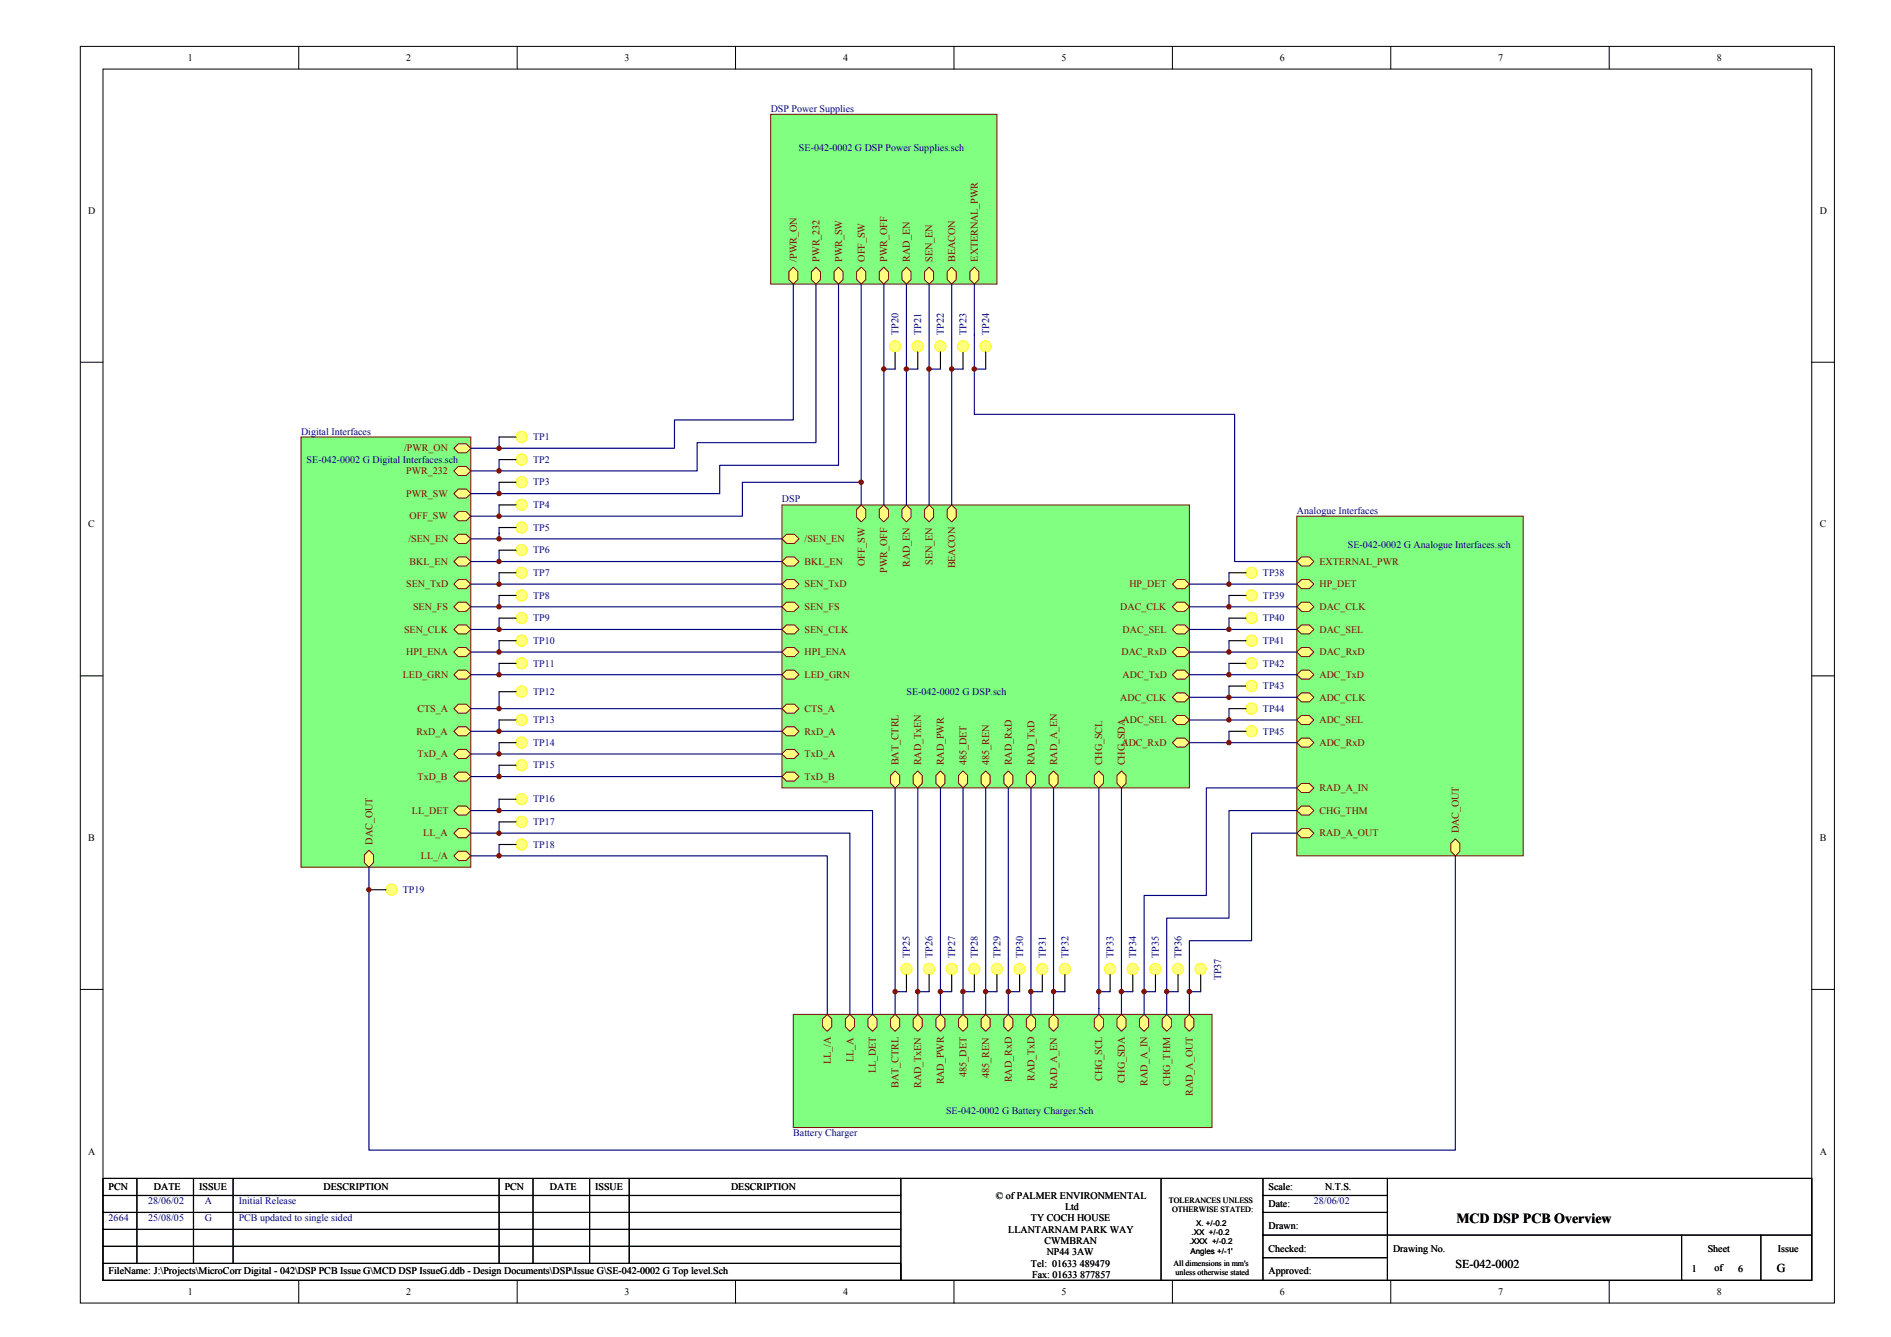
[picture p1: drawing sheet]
<svg xmlns="http://www.w3.org/2000/svg" width="420mm" height="297mm" viewBox="0 0 420 297" stroke-linecap="round" stroke-linejoin="round" font-family="sans-serif">
<g fill="none" stroke="#000" stroke-width=".22">
<path d="M17.8 10.3h389.8v279.2h-389.8zM22.9 15.3h379.6v269.2h-379.6zM66.4 10.3v5M114.9 10.3v5M163.4 10.3v5M212 10.3v5M260.5 10.3v5M309 10.3v5M357.5 10.3v5M17.8 80.5h5.1M402.5 80.5h5.1M17.8 150.2h5.1"/>
<path d="M402.5 150.2h5.1M17.8 219.8h5.1M402.5 219.8h5.1M66.4 284.5v5M114.9 284.5v5M163.4 284.5v5M212 284.5v5M260.5 284.5v5M309 284.5v5M357.5 284.5v5"/>
</g>
<g fill="none" stroke="#000" stroke-width=".25">
<path d="M22.9 265.6h177.3M22.9 269.4h177.3M22.9 276.9h177.3M22.9 273.1h177.3M30.4 261.8v18.9M43 261.8v18.9M51.8 261.8v18.9M110.9 261.8v18.9M118.4 261.8v18.9M131 261.8v18.9M139.8 261.8v18.9M200.2 261.8h202.3v22.7h-202.3z"/>
<path d="M200.2 261.8h-177.3v18.9M258 261.8v22.7M280.6 274.4h121.9M280.6 265.6h27.7M280.6 269.4h27.7M280.6 279.4h27.7M280.6 261.8v22.7M308.3 261.8v22.7M373.6 274.4v10.1M391.2 274.4v10.1M22.9 280.7h177.3v3.8h-177.3z"/>
</g>
<path d="M173.7 112.2h90.6v62.8h-90.6z" fill="#80ff80" stroke="#800000" stroke-width=".22"/>
<g fill="#ffff80" stroke="#800000" stroke-width=".22">
<path d="M261.5 133.8h1.7l1.1 1-1.1 1h-1.7l-1-1z" fill-rule="evenodd"/>
<path d="M261.5 138.8h1.7l1.1 1-1.1 1h-1.7l-1-1z" fill-rule="evenodd"/>
<path d="M260.5 144.9l1-1h1.7l1.1 1-1.1 1h-1.7z" fill-rule="evenodd"/>
<path d="M261.5 148.9h1.7l1.1 1-1.1 1h-1.7l-1-1z" fill-rule="evenodd"/>
<path d="M261.5 153.9h1.7l1.1 1-1.1 1h-1.7l-1-1z" fill-rule="evenodd"/>
<path d="M260.5 160l1-1h1.7l1.1 1-1.1 1h-1.7z" fill-rule="evenodd"/>
<path d="M261.5 164h1.7l1.1 1-1.1 1h-1.7l-1-1z" fill-rule="evenodd"/>
<path d="M228 172.3l1.1-1 1 1v1.8l-1 .9-1.1-.9z" fill-rule="evenodd"/>
<path d="M207.9 172.3l1.1-1 1 1v1.8l-1 .9-1.1-.9z" fill-rule="evenodd"/>
<path d="M202.9 172.3l1-1 1 1v1.8l-1 .9-1-.9z" fill-rule="evenodd"/>
<path d="M197.9 172.3l1-1 1 1v1.8l-1 .9-1-.9z" fill-rule="evenodd"/>
<path d="M218 172.3l1-1 1 1v1.8l-1 .9-1-.9z" fill-rule="evenodd"/>
<path d="M223 172.3l1-1 1 1v1.8l-1 .9-1-.9z" fill-rule="evenodd"/>
<path d="M213 172.3l1-1 1 1v1.8l-1 .9-1-.9z" fill-rule="evenodd"/>
<path d="M173.7 172.5l1.1-1h1.7l1 1-1 1h-1.7z" fill-rule="evenodd"/>
<path d="M174.8 166.5h1.7l1 1-1 1h-1.7l-1.1-1z" fill-rule="evenodd"/>
<path d="M174.8 161.5h1.7l1 1-1 1h-1.7l-1.1-1z" fill-rule="evenodd"/>
<path d="M173.7 157.4l1.1-1h1.7l1 1-1 1.1h-1.7z" fill-rule="evenodd"/>
<path d="M173.7 144.9l1.1-1h1.7l1 1-1 1h-1.7z" fill-rule="evenodd"/>
<path d="M174.8 138.8h1.7l1 1-1 1h-1.7l-1.1-1z" fill-rule="evenodd"/>
<path d="M174.8 133.8h1.7l1 1-1 1h-1.7l-1.1-1z" fill-rule="evenodd"/>
<path d="M173.7 129.8l1.1-1h1.7l1 1-1 1h-1.7z" fill-rule="evenodd"/>
<path d="M260.5 129.8l1-1h1.7l1.1 1-1.1 1h-1.7z" fill-rule="evenodd"/>
<path d="M190.3 113.2l1-1 1.1 1v1.7l-1.1 1.1-1-1.1z" fill-rule="evenodd"/>
<path d="M195.4 113.2l1-1 1 1v1.7l-1 1.1-1-1.1z" fill-rule="evenodd"/>
<path d="M200.4 113.2l1-1 1 1v1.7l-1 1.1-1-1.1z" fill-rule="evenodd"/>
<path d="M205.4 113.2l1-1 1 1v1.7l-1 1.1-1-1.1z" fill-rule="evenodd"/>
<path d="M210.5 113.2l1-1 1 1v1.7l-1 1.1-1-1.1z" fill-rule="evenodd"/>
<path d="M233.1 172.3l1-1 1 1v1.8l-1 .9-1-.9z" fill-rule="evenodd"/>
<path d="M243.1 172.3l1.1-1 1 1v1.8l-1 .9-1.1-.9z" fill-rule="evenodd"/>
<path d="M248.2 172.3l1-1 1 1v1.8l-1 .9-1-.9z" fill-rule="evenodd"/>
<path d="M174.8 148.9h1.7l1 1-1 1h-1.7l-1.1-1z" fill-rule="evenodd"/>
<path d="M174.8 123.7h1.7l1 1.1-1 1h-1.7l-1.1-1z" fill-rule="evenodd"/>
<path d="M173.7 119.7l1.1-1h1.7l1 1-1 1h-1.7z" fill-rule="evenodd"/>
</g>
<path d="M66.9 97.1h37.7v95.6h-37.7z" fill="#80ff80" stroke="#800000" stroke-width=".22"/>
<g fill="#ffff80" stroke="#800000" stroke-width=".22">
<path d="M100.8 144.9l1-1h1.8l1 1-1 1h-1.8z" fill-rule="evenodd"/>
<path d="M101.8 138.8h1.8l1 1-1 1h-1.8l-1-1z" fill-rule="evenodd"/>
<path d="M100.8 129.8l1-1h1.8l1 1-1 1h-1.8z" fill-rule="evenodd"/>
<path d="M101.8 118.7h1.8l1 1-1 1h-1.8l-1-1z" fill-rule="evenodd"/>
<path d="M101.8 133.8h1.8l1 1-1 1h-1.8l-1-1z" fill-rule="evenodd"/>
<path d="M101.8 108.6h1.8l1 1.1-1 1h-1.8l-1-1z" fill-rule="evenodd"/>
<path d="M81 189.9l1-1 1 1v1.7l-1 1.1-1-1.1z" fill-rule="evenodd"/>
<path d="M101.8 123.7h1.8l1 1.1-1 1h-1.8l-1-1z" fill-rule="evenodd"/>
<path d="M101.8 148.9h1.8l1 1-1 1h-1.8l-1-1z" fill-rule="evenodd"/>
<path d="M100.8 114.7l1-1h1.8l1 1-1 1h-1.8z" fill-rule="evenodd"/>
<path d="M100.8 99.6l1-1h1.8l1 1-1 1h-1.8z" fill-rule="evenodd"/>
<path d="M101.8 161.5h1.8l1 1-1 1h-1.8l-1-1z" fill-rule="evenodd"/>
<path d="M100.8 157.4l1-1h1.8l1 1-1 1.1h-1.8z" fill-rule="evenodd"/>
<path d="M100.8 104.6l1-1h1.8l1 1-1 1h-1.8z" fill-rule="evenodd"/>
<path d="M101.8 166.5h1.8l1 1-1 1h-1.8l-1-1z" fill-rule="evenodd"/>
<path d="M100.8 172.5l1-1h1.8l1 1-1 1h-1.8z" fill-rule="evenodd"/>
<path d="M101.8 179.1h1.8l1 1-1 1h-1.8l-1-1z" fill-rule="evenodd"/>
<path d="M101.8 184.1h1.8l1 1-1 1h-1.8l-1-1z" fill-rule="evenodd"/>
<path d="M101.8 189.1h1.8l1 1-1 1.1h-1.8l-1-1.1z" fill-rule="evenodd"/>
</g>
<path d="M288.1 114.7h50.3v75.4h-50.3z" fill="#80ff80" stroke="#800000" stroke-width=".22"/>
<g fill="#ffff80" stroke="#800000" stroke-width=".22">
<path d="M288.1 144.9l1.1-1h1.7l1 1-1 1h-1.7z" fill-rule="evenodd"/>
<path d="M289.2 133.8h1.7l1 1-1 1h-1.7l-1.1-1z" fill-rule="evenodd"/>
<path d="M289.2 138.8h1.7l1 1-1 1h-1.7l-1.1-1z" fill-rule="evenodd"/>
<path d="M322.3 187.4l1.1-1 1 1v1.7l-1 1-1.1-1z" fill-rule="evenodd"/>
<path d="M289.2 179.1h1.7l1 1-1 1h-1.7l-1.1-1z" fill-rule="evenodd"/>
<path d="M288.1 175l1.1-.9h1.7l1 .9-1 1.1h-1.7z" fill-rule="evenodd"/>
<path d="M288.1 185.1l1.1-1h1.7l1 1-1 1h-1.7z" fill-rule="evenodd"/>
<path d="M288.1 129.8l1.1-1h1.7l1 1-1 1h-1.7z" fill-rule="evenodd"/>
<path d="M289.2 148.9h1.7l1 1-1 1h-1.7l-1.1-1z" fill-rule="evenodd"/>
<path d="M289.2 164h1.7l1 1-1 1h-1.7l-1.1-1z" fill-rule="evenodd"/>
<path d="M288.1 154.9l1.1-1h1.7l1 1-1 1h-1.7z" fill-rule="evenodd"/>
<path d="M288.1 160l1.1-1h1.7l1 1-1 1h-1.7z" fill-rule="evenodd"/>
<path d="M289.2 123.7h1.7l1 1.1-1 1h-1.7l-1.1-1z" fill-rule="evenodd"/>
</g>
<path d="M171.2 25.4h50.3v37.7h-50.3z" fill="#80ff80" stroke="#800000" stroke-width=".22"/>
<g fill="#ffff80" stroke="#800000" stroke-width=".22">
<path d="M190.3 60.4l1-1 1.1 1v1.7l-1.1 1-1-1z" fill-rule="evenodd"/>
<path d="M195.4 60.4l1-1 1 1v1.7l-1 1-1-1z" fill-rule="evenodd"/>
<path d="M180.3 60.4l1-1 1 1v1.7l-1 1-1-1z" fill-rule="evenodd"/>
<path d="M186.3 59.4l1 1v1.7l-1 1-1-1v-1.7z" fill-rule="evenodd"/>
<path d="M176.3 59.4l1 1v1.7l-1 1-1-1v-1.7z" fill-rule="evenodd"/>
<path d="M215.5 60.4l1-1 1 1v1.7l-1 1-1-1z" fill-rule="evenodd"/>
<path d="M201.4 59.4l1 1v1.7l-1 1-1-1v-1.7z" fill-rule="evenodd"/>
<path d="M205.4 60.4l1-1 1 1v1.7l-1 1-1-1z" fill-rule="evenodd"/>
<path d="M211.5 59.4l1 1v1.7l-1 1-1-1v-1.7z" fill-rule="evenodd"/>
</g>
<path d="M176.3 225.4h93v25.1h-93z" fill="#80ff80" stroke="#800000" stroke-width=".22"/>
<g fill="#ffff80" stroke="#800000" stroke-width=".22">
<path d="M243.1 226.4l1.1-1 1 1v1.7l-1 1-1.1-1z" fill-rule="evenodd"/>
<path d="M248.2 226.4l1-1 1 1v1.7l-1 1-1-1z" fill-rule="evenodd"/>
<path d="M197.9 226.4l1-1 1 1v1.7l-1 1-1-1z" fill-rule="evenodd"/>
<path d="M202.9 226.4l1-1 1 1v1.7l-1 1-1-1z" fill-rule="evenodd"/>
<path d="M218 226.4l1-1 1 1v1.7l-1 1-1-1z" fill-rule="evenodd"/>
<path d="M213 226.4l1-1 1 1v1.7l-1 1-1-1z" fill-rule="evenodd"/>
<path d="M192.8 226.4l1.1-1 1 1v1.7l-1 1-1.1-1z" fill-rule="evenodd"/>
<path d="M187.8 226.4l1-1 1 1v1.7l-1 1-1-1z" fill-rule="evenodd"/>
<path d="M182.8 226.4l1-1 1 1v1.7l-1 1-1-1z" fill-rule="evenodd"/>
<path d="M223 226.4l1-1 1 1v1.7l-1 1-1-1z" fill-rule="evenodd"/>
<path d="M228 226.4l1.1-1 1 1v1.7l-1 1-1.1-1z" fill-rule="evenodd"/>
<path d="M233.1 226.4l1-1 1 1v1.7l-1 1-1-1z" fill-rule="evenodd"/>
<path d="M263.2 226.4l1.1-1 1 1v1.7l-1 1-1.1-1z" fill-rule="evenodd"/>
<path d="M207.9 226.4l1.1-1 1 1v1.7l-1 1-1.1-1z" fill-rule="evenodd"/>
<path d="M258.2 226.4l1-1 1 1v1.7l-1 1-1-1z" fill-rule="evenodd"/>
<path d="M253.2 226.4l1-1 1 1v1.7l-1 1-1-1z" fill-rule="evenodd"/>
</g>
<g fill="none" stroke="#000080" stroke-width=".25">
<path d="M176.3 63.1v30.2h-26.4v6.3h-45.3M181.3 63.1v35.2h-26.4v6.3h-50.3M186.3 63.1v40.3h-26.4v6.3h-55.3M191.3 63.1v49.1M196.4 63.1v49.1M201.4 63.1v49.1M206.4 63.1v49.1M211.5 63.1v49.1M216.5 63.1v29h57.8v32.7h13.8M104.6 119.7h69.1M191.3 107.1h-26.3v7.6h-60.4M104.6 129.8h69.1"/>
<path d="M104.6 134.8h69.1M104.6 139.8h69.1M104.6 124.8h69.1M264.3 129.8h23.8M264.3 134.8h23.8M264.3 139.8h23.8M104.6 149.9h69.1M104.6 144.9h69.1M104.6 157.4h69.1M264.3 160h23.8M264.3 154.9h23.8M264.3 149.9h23.8"/>
<path d="M264.3 144.9h23.8M104.6 172.5h69.1M104.6 167.5h69.1M104.6 162.5h69.1M198.9 175v50.4M203.9 175v50.4M209 175v50.4M214 175v50.4M219 175v50.4M224 175v50.4M229.1 175v50.4M234.1 175v50.4"/>
<path d="M244.2 175v50.4M249.2 175v50.4M264.3 165h23.8M288.1 175h-20.1v23.9h-13.8v26.5M104.6 190.1h79.2v35.3M104.6 185.1h84.2v40.3M104.6 180.1h89.3v45.3M288.1 180.1h-15v23.9h-13.9v21.4M288.1 185.1h-10v23.9h-13.8v16.4M323.4 190.1v65.4h-241.4v-62.8"/>
</g>
<circle cx="191.3" cy="107.1" r=".5" fill="#800000" stroke="#800000" stroke-width=".22"/>
<circle cx="115.9" cy="97.1" r="1.25" fill="#ffff80" stroke="#ff0" stroke-width=".22"/>
<path d="M110.9 97.1h3.8" fill="none" stroke="#000" stroke-width=".25"/>
<circle cx="198.9" cy="76.9" r="1.24" fill="#ffff80" stroke="#ff0" stroke-width=".22"/>
<path d="M198.9 78.2v3.8" fill="none" stroke="#000" stroke-width=".25"/>
<circle cx="115.9" cy="102.1" r="1.25" fill="#ffff80" stroke="#ff0" stroke-width=".22"/>
<path d="M110.9 102.1h3.8" fill="none" stroke="#000" stroke-width=".25"/>
<circle cx="87" cy="197.7" r="1.25" fill="#ffff80" stroke="#ff0" stroke-width=".22"/>
<path d="M82 197.7h3.7" fill="none" stroke="#000" stroke-width=".25"/>
<circle cx="115.9" cy="107.1" r="1.25" fill="#ffff80" stroke="#ff0" stroke-width=".22"/>
<path d="M110.9 107.1h3.8" fill="none" stroke="#000" stroke-width=".25"/>
<circle cx="115.9" cy="112.2" r="1.25" fill="#ffff80" stroke="#ff0" stroke-width=".22"/>
<path d="M110.9 112.2h3.8" fill="none" stroke="#000" stroke-width=".25"/>
<circle cx="115.9" cy="117.2" r="1.25" fill="#ffff80" stroke="#ff0" stroke-width=".22"/>
<path d="M110.9 117.2h3.8" fill="none" stroke="#000" stroke-width=".25"/>
<circle cx="115.9" cy="122.2" r="1.25" fill="#ffff80" stroke="#ff0" stroke-width=".22"/>
<path d="M110.9 122.2h3.8" fill="none" stroke="#000" stroke-width=".25"/>
<circle cx="115.9" cy="127.3" r="1.25" fill="#ffff80" stroke="#ff0" stroke-width=".22"/>
<path d="M110.9 127.3h3.8" fill="none" stroke="#000" stroke-width=".25"/>
<circle cx="115.9" cy="132.3" r="1.25" fill="#ffff80" stroke="#ff0" stroke-width=".22"/>
<path d="M110.9 132.3h3.8" fill="none" stroke="#000" stroke-width=".25"/>
<circle cx="115.9" cy="137.3" r="1.25" fill="#ffff80" stroke="#ff0" stroke-width=".22"/>
<path d="M110.9 137.3h3.8" fill="none" stroke="#000" stroke-width=".25"/>
<circle cx="115.9" cy="142.3" r="1.25" fill="#ffff80" stroke="#ff0" stroke-width=".22"/>
<path d="M110.9 142.3h3.8" fill="none" stroke="#000" stroke-width=".25"/>
<circle cx="115.9" cy="147.4" r="1.24" fill="#ffff80" stroke="#ff0" stroke-width=".22"/>
<path d="M110.9 147.4h3.8" fill="none" stroke="#000" stroke-width=".25"/>
<circle cx="115.9" cy="153.7" r="1.24" fill="#ffff80" stroke="#ff0" stroke-width=".22"/>
<path d="M110.9 153.7h3.8" fill="none" stroke="#000" stroke-width=".25"/>
<circle cx="115.9" cy="160" r="1.25" fill="#ffff80" stroke="#ff0" stroke-width=".22"/>
<path d="M110.9 160h3.8" fill="none" stroke="#000" stroke-width=".25"/>
<g fill="none" stroke="#000080" stroke-width=".25">
<path d="M110.9 97.1v2.5M110.9 102.1v2.5M110.9 107.1v2.6M110.9 112.2v2.5M110.9 117.2v2.5M110.9 122.2v2.6M110.9 127.3v2.5M110.9 132.3v2.5M110.9 137.3v2.5M110.9 142.3v2.6M110.9 147.4v2.5M110.9 153.7v3.7"/>
<path d="M110.9 160v2.5"/>
</g>
<g fill="#800000" stroke="#800000" stroke-width=".22">
<circle cx="110.9" cy="99.6" r=".49"/>
<circle cx="110.9" cy="104.6" r=".49"/>
<circle cx="110.9" cy="109.6" r=".49"/>
<circle cx="110.9" cy="114.7" r=".49"/>
<circle cx="110.9" cy="119.7" r=".49"/>
<circle cx="110.9" cy="124.7" r=".49"/>
<circle cx="110.9" cy="129.8" r=".49"/>
<circle cx="110.9" cy="134.8" r=".49"/>
<circle cx="110.9" cy="139.8" r=".49"/>
<circle cx="110.9" cy="144.8" r=".49"/>
<circle cx="110.9" cy="149.9" r=".49"/>
<circle cx="110.9" cy="157.4" r=".49"/>
<circle cx="110.9" cy="162.5" r=".49"/>
</g>
<circle cx="115.9" cy="165" r="1.25" fill="#ffff80" stroke="#ff0" stroke-width=".22"/>
<path d="M110.9 165h3.8" fill="none" stroke="#000" stroke-width=".25"/>
<path d="M110.9 165v2.5" fill="none" stroke="#000080" stroke-width=".25"/>
<circle cx="110.9" cy="167.5" r=".49" fill="#800000" stroke="#800000" stroke-width=".22"/>
<circle cx="115.9" cy="170" r="1.25" fill="#ffff80" stroke="#ff0" stroke-width=".22"/>
<path d="M110.9 170h3.8" fill="none" stroke="#000" stroke-width=".25"/>
<path d="M110.9 170v2.5" fill="none" stroke="#000080" stroke-width=".25"/>
<circle cx="110.9" cy="172.5" r=".49" fill="#800000" stroke="#800000" stroke-width=".22"/>
<circle cx="115.9" cy="177.5" r="1.25" fill="#ffff80" stroke="#ff0" stroke-width=".22"/>
<path d="M110.9 177.6h3.8" fill="none" stroke="#000" stroke-width=".25"/>
<path d="M110.9 177.6v2.5" fill="none" stroke="#000080" stroke-width=".25"/>
<circle cx="110.9" cy="180.1" r=".49" fill="#800000" stroke="#800000" stroke-width=".22"/>
<circle cx="115.9" cy="182.6" r="1.25" fill="#ffff80" stroke="#ff0" stroke-width=".22"/>
<path d="M110.9 182.6h3.8" fill="none" stroke="#000" stroke-width=".25"/>
<path d="M110.9 182.6v2.5" fill="none" stroke="#000080" stroke-width=".25"/>
<circle cx="110.9" cy="185.1" r=".49" fill="#800000" stroke="#800000" stroke-width=".22"/>
<circle cx="115.9" cy="187.6" r="1.25" fill="#ffff80" stroke="#ff0" stroke-width=".22"/>
<path d="M110.9 187.6h3.8" fill="none" stroke="#000" stroke-width=".25"/>
<path d="M196.4 82h2.5M110.9 187.6v2.5" fill="none" stroke="#000080" stroke-width=".25"/>
<g fill="#800000" stroke="#800000" stroke-width=".22">
<circle cx="110.9" cy="190.1" r=".49"/>
<circle cx="196.4" cy="82" r=".49"/>
</g>
<circle cx="203.9" cy="76.9" r="1.24" fill="#ffff80" stroke="#ff0" stroke-width=".22"/>
<path d="M203.9 78.2v3.8" fill="none" stroke="#000" stroke-width=".25"/>
<path d="M201.4 82h2.5" fill="none" stroke="#000080" stroke-width=".25"/>
<circle cx="201.4" cy="82" r=".49" fill="#800000" stroke="#800000" stroke-width=".22"/>
<circle cx="208.9" cy="76.9" r="1.24" fill="#ffff80" stroke="#ff0" stroke-width=".22"/>
<path d="M209 78.2v3.8" fill="none" stroke="#000" stroke-width=".25"/>
<path d="M206.4 82h2.6" fill="none" stroke="#000080" stroke-width=".25"/>
<circle cx="206.4" cy="82" r=".49" fill="#800000" stroke="#800000" stroke-width=".22"/>
<circle cx="214" cy="76.9" r="1.24" fill="#ffff80" stroke="#ff0" stroke-width=".22"/>
<path d="M214 78.2v3.8" fill="none" stroke="#000" stroke-width=".25"/>
<path d="M211.5 82h2.5" fill="none" stroke="#000080" stroke-width=".25"/>
<circle cx="211.5" cy="82" r=".49" fill="#800000" stroke="#800000" stroke-width=".22"/>
<circle cx="219" cy="76.9" r="1.24" fill="#ffff80" stroke="#ff0" stroke-width=".22"/>
<path d="M219 78.2v3.8" fill="none" stroke="#000" stroke-width=".25"/>
<path d="M216.5 82h2.5" fill="none" stroke="#000080" stroke-width=".25"/>
<circle cx="216.5" cy="82" r=".49" fill="#800000" stroke="#800000" stroke-width=".22"/>
<circle cx="201.4" cy="215.3" r="1.25" fill="#ffff80" stroke="#ff0" stroke-width=".22"/>
<path d="M201.4 216.6v3.7" fill="none" stroke="#000" stroke-width=".25"/>
<path d="M198.9 220.3h2.5" fill="none" stroke="#000080" stroke-width=".25"/>
<circle cx="198.9" cy="220.3" r=".49" fill="#800000" stroke="#800000" stroke-width=".22"/>
<circle cx="206.4" cy="215.3" r="1.25" fill="#ffff80" stroke="#ff0" stroke-width=".22"/>
<path d="M206.4 216.6v3.7" fill="none" stroke="#000" stroke-width=".25"/>
<path d="M203.9 220.3h2.5" fill="none" stroke="#000080" stroke-width=".25"/>
<circle cx="203.9" cy="220.3" r=".5" fill="#800000" stroke="#800000" stroke-width=".22"/>
<circle cx="211.5" cy="215.3" r="1.25" fill="#ffff80" stroke="#ff0" stroke-width=".22"/>
<path d="M211.5 216.6v3.7" fill="none" stroke="#000" stroke-width=".25"/>
<path d="M209 220.3h2.5" fill="none" stroke="#000080" stroke-width=".25"/>
<circle cx="208.9" cy="220.3" r=".49" fill="#800000" stroke="#800000" stroke-width=".22"/>
<circle cx="216.5" cy="215.3" r="1.24" fill="#ffff80" stroke="#ff0" stroke-width=".22"/>
<path d="M216.5 216.6v3.7" fill="none" stroke="#000" stroke-width=".25"/>
<path d="M214 220.3h2.5" fill="none" stroke="#000080" stroke-width=".25"/>
<circle cx="214" cy="220.3" r=".5" fill="#800000" stroke="#800000" stroke-width=".22"/>
<circle cx="221.5" cy="215.3" r="1.25" fill="#ffff80" stroke="#ff0" stroke-width=".22"/>
<path d="M221.5 216.6v3.7" fill="none" stroke="#000" stroke-width=".25"/>
<path d="M219 220.3h2.5" fill="none" stroke="#000080" stroke-width=".25"/>
<circle cx="219" cy="220.3" r=".49" fill="#800000" stroke="#800000" stroke-width=".22"/>
<circle cx="226.5" cy="215.3" r="1.24" fill="#ffff80" stroke="#ff0" stroke-width=".22"/>
<path d="M226.5 216.6v3.7" fill="none" stroke="#000" stroke-width=".25"/>
<path d="M224 220.3h2.5" fill="none" stroke="#000080" stroke-width=".25"/>
<circle cx="231.6" cy="215.3" r="1.25" fill="#ffff80" stroke="#ff0" stroke-width=".22"/>
<path d="M231.6 216.6v3.7" fill="none" stroke="#000" stroke-width=".25"/>
<path d="M229.1 220.3h2.5" fill="none" stroke="#000080" stroke-width=".25"/>
<circle cx="229" cy="220.3" r=".5" fill="#800000" stroke="#800000" stroke-width=".22"/>
<circle cx="236.6" cy="215.3" r="1.25" fill="#ffff80" stroke="#ff0" stroke-width=".22"/>
<path d="M236.6 216.6v3.7" fill="none" stroke="#000" stroke-width=".25"/>
<path d="M234.1 220.3h2.5" fill="none" stroke="#000080" stroke-width=".25"/>
<circle cx="234.1" cy="220.3" r=".49" fill="#800000" stroke="#800000" stroke-width=".22"/>
<circle cx="246.7" cy="215.3" r="1.25" fill="#ffff80" stroke="#ff0" stroke-width=".22"/>
<path d="M246.7 216.6v3.7" fill="none" stroke="#000" stroke-width=".25"/>
<path d="M244.2 220.3h2.5" fill="none" stroke="#000080" stroke-width=".25"/>
<circle cx="244.1" cy="220.3" r=".49" fill="#800000" stroke="#800000" stroke-width=".22"/>
<circle cx="251.7" cy="215.3" r="1.24" fill="#ffff80" stroke="#ff0" stroke-width=".22"/>
<path d="M251.7 216.6v3.7" fill="none" stroke="#000" stroke-width=".25"/>
<path d="M249.2 220.3h2.5" fill="none" stroke="#000080" stroke-width=".25"/>
<circle cx="249.2" cy="220.3" r=".5" fill="#800000" stroke="#800000" stroke-width=".22"/>
<circle cx="256.7" cy="215.3" r="1.25" fill="#ffff80" stroke="#ff0" stroke-width=".22"/>
<path d="M256.7 216.6v3.7" fill="none" stroke="#000" stroke-width=".25"/>
<path d="M254.2 220.3h2.5" fill="none" stroke="#000080" stroke-width=".25"/>
<circle cx="254.2" cy="220.3" r=".5" fill="#800000" stroke="#800000" stroke-width=".22"/>
<circle cx="261.7" cy="215.3" r="1.25" fill="#ffff80" stroke="#ff0" stroke-width=".22"/>
<path d="M261.7 216.6v3.7" fill="none" stroke="#000" stroke-width=".25"/>
<path d="M259.2 220.3h2.5" fill="none" stroke="#000080" stroke-width=".25"/>
<circle cx="259.2" cy="220.3" r=".49" fill="#800000" stroke="#800000" stroke-width=".22"/>
<circle cx="266.8" cy="215.3" r="1.25" fill="#ffff80" stroke="#ff0" stroke-width=".22"/>
<path d="M266.8 216.6v3.7" fill="none" stroke="#000" stroke-width=".25"/>
<path d="M264.3 220.3h2.5" fill="none" stroke="#000080" stroke-width=".25"/>
<g fill="#800000" stroke="#800000" stroke-width=".22">
<circle cx="264.2" cy="220.3" r=".5"/>
<circle cx="224" cy="220.3" r=".49"/>
</g>
<circle cx="278.1" cy="127.3" r="1.25" fill="#ffff80" stroke="#ff0" stroke-width=".22"/>
<path d="M273.1 127.3h3.7" fill="none" stroke="#000" stroke-width=".25"/>
<path d="M273.1 127.3v2.5" fill="none" stroke="#000080" stroke-width=".25"/>
<circle cx="273" cy="129.8" r=".49" fill="#800000" stroke="#800000" stroke-width=".22"/>
<circle cx="278.1" cy="132.3" r="1.25" fill="#ffff80" stroke="#ff0" stroke-width=".22"/>
<path d="M273.1 132.3h3.7" fill="none" stroke="#000" stroke-width=".25"/>
<path d="M273.1 132.3v2.5" fill="none" stroke="#000080" stroke-width=".25"/>
<circle cx="278.1" cy="137.3" r="1.25" fill="#ffff80" stroke="#ff0" stroke-width=".22"/>
<path d="M273.1 137.3h3.7" fill="none" stroke="#000" stroke-width=".25"/>
<path d="M273.1 137.3v2.5" fill="none" stroke="#000080" stroke-width=".25"/>
<circle cx="278.1" cy="142.3" r="1.25" fill="#ffff80" stroke="#ff0" stroke-width=".22"/>
<path d="M273.1 142.3h3.7" fill="none" stroke="#000" stroke-width=".25"/>
<path d="M273.1 142.3v2.6" fill="none" stroke="#000080" stroke-width=".25"/>
<circle cx="278.1" cy="147.4" r="1.24" fill="#ffff80" stroke="#ff0" stroke-width=".22"/>
<path d="M273.1 147.4h3.7" fill="none" stroke="#000" stroke-width=".25"/>
<path d="M273.1 147.4v2.5" fill="none" stroke="#000080" stroke-width=".25"/>
<circle cx="278.1" cy="152.4" r="1.25" fill="#ffff80" stroke="#ff0" stroke-width=".22"/>
<path d="M273.1 152.4h3.7" fill="none" stroke="#000" stroke-width=".25"/>
<path d="M273.1 152.4v2.5" fill="none" stroke="#000080" stroke-width=".25"/>
<circle cx="278.1" cy="157.4" r="1.25" fill="#ffff80" stroke="#ff0" stroke-width=".22"/>
<path d="M273.1 157.4h3.7" fill="none" stroke="#000" stroke-width=".25"/>
<path d="M273.1 157.4v2.6" fill="none" stroke="#000080" stroke-width=".25"/>
<circle cx="278.1" cy="162.5" r="1.24" fill="#ffff80" stroke="#ff0" stroke-width=".22"/>
<path d="M273.1 162.5h3.7" fill="none" stroke="#000" stroke-width=".25"/>
<path d="M273.1 162.5v2.5" fill="none" stroke="#000080" stroke-width=".25"/>
<g fill="#800000" stroke="#800000" stroke-width=".22">
<circle cx="273" cy="134.8" r=".49"/>
<circle cx="273" cy="139.8" r=".49"/>
<circle cx="273" cy="144.8" r=".49"/>
<circle cx="273" cy="149.9" r=".49"/>
<circle cx="273" cy="154.9" r=".49"/>
<circle cx="273" cy="159.9" r=".49"/>
<circle cx="273" cy="165" r=".49"/>
<circle cx="82" cy="197.7" r=".49"/>
</g>
<text font-size="3.1" x="323.6" y="271.7">MCD DSP PCB Overview</text>
<g font-size="2.7">
<text x="323.4" y="281.8">SE-042-0002</text>
<text x="394.8" y="282.6">G</text>
</g>
<g font-size="2.3" fill="#800000">
<text x="177" y="58.1" transform="rotate(-90 177 58.1)">/PWR_ON</text>
<text x="182.1" y="58.1" transform="rotate(-90 182.1 58.1)">PWR_232</text>
<text x="187.1" y="58.1" transform="rotate(-90 187.1 58.1)">PWR_SW</text>
<text x="192.1" y="58.1" transform="rotate(-90 192.1 58.1)">OFF_SW</text>
<text x="197.1" y="58.1" transform="rotate(-90 197.1 58.1)">PWR_OFF</text>
<text x="202.2" y="58.1" transform="rotate(-90 202.2 58.1)">RAD_EN</text>
<text x="207.2" y="58.1" transform="rotate(-90 207.2 58.1)">SEN_EN</text>
<text x="212.2" y="58.1" transform="rotate(-90 212.2 58.1)">BEACON</text>
<text x="217.3" y="58.1" transform="rotate(-90 217.3 58.1)">EXTERNAL_PWR</text>
<text x="192.1" y="125.8" transform="rotate(-90 192.1 125.8)">OFF_SW</text>
<text x="207.2" y="125.5" transform="rotate(-90 207.2 125.5)">SEN_EN</text>
<text x="197.1" y="127.3" transform="rotate(-90 197.1 127.3)">PWR_OFF</text>
<text x="202.2" y="126" transform="rotate(-90 202.2 126)">RAD_EN</text>
<text x="212.2" y="126.3" transform="rotate(-90 212.2 126.3)">BEACON</text>
<text x="199.7" y="170" transform="rotate(-90 199.7 170)">BAT_CTRL</text>
<text x="204.7" y="170" transform="rotate(-90 204.7 170)">RAD_TxEN</text>
<text x="209.7" y="170" transform="rotate(-90 209.7 170)">RAD_PWR</text>
<text x="214.8" y="170" transform="rotate(-90 214.8 170)">485_DET</text>
<text x="219.8" y="170" transform="rotate(-90 219.8 170)">485_REN</text>
<text x="224.8" y="170" transform="rotate(-90 224.8 170)">RAD_RxD</text>
<text x="229.8" y="170" transform="rotate(-90 229.8 170)">RAD_TxD</text>
<text x="234.9" y="170" transform="rotate(-90 234.9 170)">RAD_A_EN</text>
<text x="244.9" y="170" transform="rotate(-90 244.9 170)">CHG_SCL</text>
<text x="250" y="170" transform="rotate(-90 250 170)">CHG_SDA</text>
<text x="324.1" y="185.1" transform="rotate(-90 324.1 185.1)">DAC_OUT</text>
<text x="82.7" y="187.6" transform="rotate(-90 82.7 187.6)">DAC_OUT</text>
<text x="184.6" y="236.4" transform="rotate(-90 184.6 236.4)">LL_/A</text>
<text x="189.6" y="235.9" transform="rotate(-90 189.6 235.9)">LL_A</text>
<text x="194.6" y="238.4" transform="rotate(-90 194.6 238.4)">LL_DET</text>
<text x="214.8" y="239.2" transform="rotate(-90 214.8 239.2)">485_DET</text>
<text x="219.8" y="239.4" transform="rotate(-90 219.8 239.4)">485_REN</text>
<text x="199.7" y="241.7" transform="rotate(-90 199.7 241.7)">BAT_CTRL</text>
<text x="204.7" y="241.7" transform="rotate(-90 204.7 241.7)">RAD_TxEN</text>
<text x="209.7" y="240.9" transform="rotate(-90 209.7 240.9)">RAD_PWR</text>
<text x="224.8" y="240.4" transform="rotate(-90 224.8 240.4)">RAD_RxD</text>
<text x="229.8" y="240.2" transform="rotate(-90 229.8 240.2)">RAD_TxD</text>
<text x="234.9" y="242" transform="rotate(-90 234.9 242)">RAD_A_EN</text>
<text x="244.9" y="240.2" transform="rotate(-90 244.9 240.2)">CHG_SCL</text>
<text x="250" y="240.7" transform="rotate(-90 250 240.7)">CHG_SDA</text>
<text x="255" y="241.2" transform="rotate(-90 255 241.2)">RAD_A_IN</text>
<text x="260" y="241.2" transform="rotate(-90 260 241.2)">CHG_THM</text>
<text x="265" y="243.5" transform="rotate(-90 265 243.5)">RAD_A_OUT</text>
</g>
<g font-size="2.3" fill="#000080">
<text x="199.7" y="74.4" transform="rotate(-90 199.7 74.4)">TP20</text>
<text x="204.7" y="74.4" transform="rotate(-90 204.7 74.4)">TP21</text>
<text x="209.7" y="74.4" transform="rotate(-90 209.7 74.4)">TP22</text>
<text x="214.8" y="74.4" transform="rotate(-90 214.8 74.4)">TP23</text>
<text x="219.8" y="74.4" transform="rotate(-90 219.8 74.4)">TP24</text>
<text x="202.2" y="212.8" transform="rotate(-90 202.2 212.8)">TP25</text>
<text x="207.2" y="212.8" transform="rotate(-90 207.2 212.8)">TP26</text>
<text x="212.2" y="212.8" transform="rotate(-90 212.2 212.8)">TP27</text>
<text x="217.3" y="212.8" transform="rotate(-90 217.3 212.8)">TP28</text>
<text x="222.3" y="212.8" transform="rotate(-90 222.3 212.8)">TP29</text>
<text x="227.3" y="212.8" transform="rotate(-90 227.3 212.8)">TP30</text>
<text x="232.3" y="212.8" transform="rotate(-90 232.3 212.8)">TP31</text>
<text x="237.4" y="212.8" transform="rotate(-90 237.4 212.8)">TP32</text>
<text x="247.4" y="212.8" transform="rotate(-90 247.4 212.8)">TP33</text>
<text x="252.5" y="212.8" transform="rotate(-90 252.5 212.8)">TP34</text>
<text x="257.5" y="212.8" transform="rotate(-90 257.5 212.8)">TP35</text>
<text x="262.5" y="212.8" transform="rotate(-90 262.5 212.8)">TP36</text>
<text x="271.3" y="217.8" transform="rotate(-90 271.3 217.8)">TP37</text>
</g>
<g font-size="2.2">
<text x="41.7" y="13.5">1</text>
<text x="90.3" y="13.5">2</text>
<text x="138.8" y="13.5">3</text>
<text x="187.3" y="13.5">4</text>
<text x="235.9" y="13.5">5</text>
<text x="284.4" y="13.5">6</text>
<text x="332.9" y="13.5">7</text>
<text x="381.4" y="13.5">8</text>
<text x="19.6" y="47.5">D</text>
<text x="404.3" y="47.5">D</text>
<text x="19.6" y="117.2">C</text>
<text x="404.3" y="117.2">C</text>
<text x="19.6" y="186.8">B</text>
<text x="404.3" y="186.8">B</text>
<text x="19.6" y="256.5">A</text>
<text x="404.3" y="256.5">A</text>
<text x="24.1" y="264.3">PCN</text>
<text x="34.2" y="264.3">DATE</text>
<text x="44.3" y="264.3">ISSUE</text>
<text x="71.9" y="264.3">DESCRIPTION</text>
<text x="112.1" y="264.3">PCN</text>
<text x="122.2" y="264.3">DATE</text>
<text x="132.2" y="264.3">ISSUE</text>
<text x="162.4" y="264.3">DESCRIPTION</text>
<text x="221.3" y="266.3">© of PALMER ENVIRONMENTAL</text>
<text x="236.6" y="268.8">Ltd</text>
<text x="281.9" y="264.3">Scale:</text>
<text x="281.9" y="268.1">Date:</text>
<text x="294.4" y="264.3">N.T.S.</text>
<text x="224" y="273.9">LLANTARNAM PARK WAY</text>
<text x="229.1" y="271.3">TY COCH HOUSE</text>
<text x="281.9" y="273.1">Drawn:</text>
<text x="229.1" y="281.4">Tel: 01633 489479</text>
<text x="232.1" y="276.4">CWMBRAN</text>
<text x="232.6" y="278.9">NP44 3AW</text>
<text x="281.9" y="278.1">Checked:</text>
<text x="309.5" y="278.1">Drawing No.</text>
<text x="379.4" y="278.1">Sheet</text>
<text x="395" y="278.1">Issue</text>
<text x="24.1" y="283.1">FileName: J:\Projects\MicroCorr Digital - 042\DSP PCB Issue G\MCD DSP IssueG.ddb - Design Documents\DSP\Issue G\SE-042-0002 G Top level.Sch</text>
<text x="41.7" y="287.7">1</text>
<text x="90.3" y="287.7">2</text>
<text x="138.8" y="287.7">3</text>
<text x="187.3" y="287.7">4</text>
<text x="229.3" y="283.9">Fax: 01633 877857</text>
<text x="235.9" y="287.7">5</text>
<text x="281.9" y="283.1">Approved:</text>
<text x="284.4" y="287.7">6</text>
<text x="332.9" y="287.7">7</text>
<text x="375.9" y="282.7">1</text>
<text x="380.9" y="282.4">of</text>
<text x="381.4" y="287.7">8</text>
<text x="386.2" y="282.7">6</text>
</g>
<g font-size="2.2" fill="#000080">
<text x="171.2" y="24.8">DSP Power Supplies</text>
<text x="177.5" y="33.7">SE-042-0002 G DSP Power Supplies.sch</text>
<text x="66.9" y="96.5">Digital Interfaces</text>
<text x="118.4" y="97.8">TP1</text>
<text x="68.1" y="102.8">SE-042-0002 G Digital Interfaces.sch</text>
<text x="118.4" y="102.8">TP2</text>
<text x="118.4" y="107.8">TP3</text>
<text x="118.4" y="112.9">TP4</text>
<text x="173.7" y="111.6">DSP</text>
<text x="118.4" y="117.9">TP5</text>
<text x="288.1" y="114.2">Analogue Interfaces</text>
<text x="118.4" y="122.9">TP6</text>
<text x="299.5" y="121.7">SE-042-0002 G Analogue Interfaces.sch</text>
<text x="118.4" y="128">TP7</text>
<text x="280.6" y="128">TP38</text>
<text x="118.4" y="133">TP8</text>
<text x="280.6" y="133">TP39</text>
<text x="118.4" y="138">TP9</text>
<text x="118.4" y="143.1">TP10</text>
<text x="280.6" y="138">TP40</text>
<text x="280.6" y="143.1">TP41</text>
<text x="118.4" y="148.1">TP11</text>
<text x="280.6" y="148.1">TP42</text>
<text x="118.4" y="154.4">TP12</text>
<text x="201.4" y="154.4">SE-042-0002 G DSP.sch</text>
<text x="280.6" y="153.1">TP43</text>
<text x="118.4" y="160.7">TP13</text>
<text x="280.6" y="158.2">TP44</text>
<text x="118.4" y="165.7">TP14</text>
<text x="280.6" y="163.2">TP45</text>
<text x="118.4" y="170.7">TP15</text>
<text x="118.4" y="178.3">TP16</text>
<text x="118.4" y="183.3">TP17</text>
<text x="118.4" y="188.3">TP18</text>
<text x="89.5" y="198.4">TP19</text>
<text x="210.2" y="247.4">SE-042-0002 G Battery Charger.Sch</text>
<text x="176.3" y="252.5">Battery Charger</text>
<text x="32.9" y="267.6">28/06/02</text>
<text x="45.5" y="267.6">A</text>
<text x="53" y="267.6">Initial Release</text>
<text x="291.9" y="267.6">28/06/02</text>
<text x="24.1" y="271.3">2664</text>
<text x="32.9" y="271.3">25/08/05</text>
<text x="45.5" y="271.3">G</text>
<text x="53" y="271.3">PCB updated to single sided</text>
</g>
<g font-size="2.2" fill="#800000">
<text x="89.8" y="100.3">/PWR_ON</text>
<text x="90.3" y="105.3">PWR_232</text>
<text x="90.3" y="110.4">PWR_SW</text>
<text x="91" y="115.4">OFF_SW</text>
<text x="90.8" y="120.4">/SEN_EN</text>
<text x="91" y="125.5">BKL_EN</text>
<text x="178.8" y="125.5">BKL_EN</text>
<text x="178.8" y="120.4">/SEN_EN</text>
<text x="293.2" y="125.5">EXTERNAL_PWR</text>
<text x="90.3" y="130.5">SEN_TxD</text>
<text x="178.8" y="130.5">SEN_TxD</text>
<text x="250.9" y="130.5">HP_DET</text>
<text x="293.2" y="130.5">HP_DET</text>
<text x="91.8" y="135.5">SEN_FS</text>
<text x="178.8" y="135.5">SEN_FS</text>
<text x="248.9" y="135.5">DAC_CLK</text>
<text x="293.2" y="135.5">DAC_CLK</text>
<text x="89.8" y="140.5">SEN_CLK</text>
<text x="178.8" y="140.5">SEN_CLK</text>
<text x="249.4" y="140.5">DAC_SEL</text>
<text x="293.2" y="140.5">DAC_SEL</text>
<text x="90.3" y="145.6">HPI_ENA</text>
<text x="178.8" y="145.6">HPI_ENA</text>
<text x="249.2" y="145.6">DAC_RxD</text>
<text x="293.2" y="145.6">DAC_RxD</text>
<text x="89.5" y="150.6">LED_GRN</text>
<text x="178.8" y="150.6">LED_GRN</text>
<text x="248.9" y="155.6">ADC_CLK</text>
<text x="249.4" y="150.6">ADC_TxD</text>
<text x="293.2" y="150.6">ADC_TxD</text>
<text x="293.2" y="155.6">ADC_CLK</text>
<text x="92.8" y="158.2">CTS_A</text>
<text x="178.8" y="158.2">CTS_A</text>
<text x="249.4" y="160.7">ADC_SEL</text>
<text x="293.2" y="160.7">ADC_SEL</text>
<text x="92.5" y="163.2">RxD_A</text>
<text x="178.8" y="163.2">RxD_A</text>
<text x="249.2" y="165.7">ADC_RxD</text>
<text x="293.2" y="165.7">ADC_RxD</text>
<text x="92.8" y="168.2">TxD_A</text>
<text x="92.8" y="173.2">TxD_B</text>
<text x="178.8" y="173.2">TxD_B</text>
<text x="178.8" y="168.2">TxD_A</text>
<text x="293.2" y="175.8">RAD_A_IN</text>
<text x="91.5" y="180.8">LL_DET</text>
<text x="94" y="185.8">LL_A</text>
<text x="293.2" y="180.8">CHG_THM</text>
<text x="293.2" y="185.8">RAD_A_OUT</text>
<text x="93.5" y="190.9">LL_/A</text>
</g>
<g font-size="1.8">
<text x="259.7" y="267.2">TOLERANCES UNLESS</text>
<text x="260.4" y="269.2">OTHERWISE STATED:</text>
<text x="264.8" y="274.5">.XX +/-0.2</text>
<text x="265.8" y="272.5">X. +/-0.2</text>
<text x="260.8" y="281.3">All dimensions in mm's</text>
<text x="264.3" y="276.5">.XXX +/-0.2</text>
<text x="264.5" y="278.5">Angles +/-1'</text>
<text x="261.2" y="283.3">unless otherwise stated</text>
</g>
</svg>
